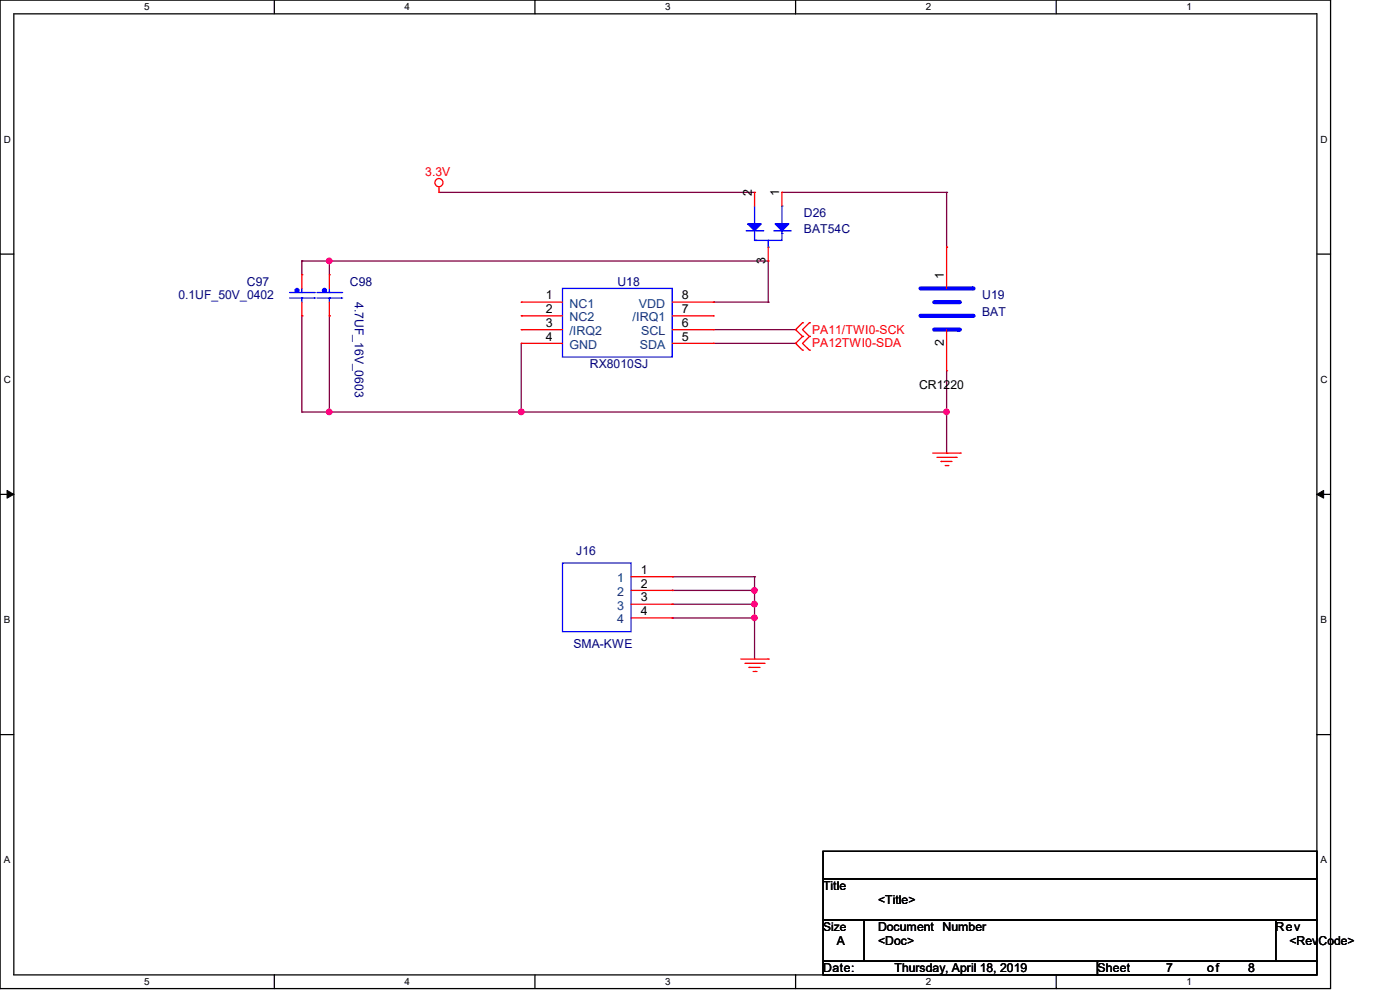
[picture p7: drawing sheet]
<svg xmlns="http://www.w3.org/2000/svg" width="420mm" height="297mm" viewBox="0 0 420 297" stroke-linecap="round" stroke-linejoin="round" font-family="sans-serif">
<path d="M0 0h399.2v296.3h-399.2zM4.1 4.1h391v288.1h-391z" fill="none" stroke="#000" stroke-width=".38"/>
<g fill="#fff">
<path d="M43.2 .5h1.6v3.2h-1.6z"/>
<path d="M43.2 292.6h1.6v3.3h-1.6z"/>
</g>
<path d="M82.3 0v4.1M82.3 292.2v4.1" fill="none" stroke="#000" stroke-width=".38"/>
<g fill="#fff">
<path d="M121.4 .5h1.6v3.2h-1.6z"/>
<path d="M121.4 292.6h1.6v3.3h-1.6z"/>
</g>
<path d="M160.5 0v4.1M160.5 292.2v4.1" fill="none" stroke="#000" stroke-width=".38"/>
<g fill="#fff">
<path d="M199.6 .5h1.6v3.2h-1.6z"/>
<path d="M199.6 292.6h1.6v3.3h-1.6z"/>
</g>
<path d="M238.7 0v4.1M238.7 292.2v4.1" fill="none" stroke="#000" stroke-width=".38"/>
<g fill="#fff">
<path d="M277.7 .5h1.7v3.2h-1.7z"/>
<path d="M277.7 292.6h1.7v3.3h-1.7z"/>
</g>
<path d="M316.9 0v4.1M316.9 292.2v4.1" fill="none" stroke="#000" stroke-width=".38"/>
<g fill="#fff">
<path d="M355.9 .5h1.6v3.2h-1.6z"/>
<path d="M355.9 292.6h1.6v3.3h-1.6z"/>
<path d="M1.1 40.1h2.1v3.3h-2.1z"/>
<path d="M396.1 40.1h2.1v3.3h-2.1z"/>
<path d="M1.1 112.1h2.1v3.3h-2.1z"/>
<path d="M396.1 112.1h2.1v3.3h-2.1z"/>
</g>
<path d="M0 76.2h4.1M395.1 76.2h4.1" fill="none" stroke="#000" stroke-width=".38"/>
<g fill="#fff">
<path d="M1.1 184.1h1.9v3.3h-1.9z"/>
<path d="M396.1 184.1h2v3.3h-2z"/>
</g>
<path d="M0 148.2h4.1M395.1 148.2h4.1" fill="none" stroke="#000" stroke-width=".38"/>
<path d="M2.1 147l2 1.2-2 1.1zM395.1 148.2l2-1.2v2.3z" fill="#000" stroke="#000" stroke-width=".3"/>
<g fill="#fff">
<path d="M1.1 256.2h1.9v3.2h-1.9z"/>
<path d="M396.1 256.2h2v3.2h-2z"/>
</g>
<path d="M0 220.2h4.1M395.1 220.2h4.1" fill="none" stroke="#000" stroke-width=".38"/>
<path d="M201.7 172.8h24.7" fill="none" stroke="#800040" stroke-width=".38"/>
<circle cx="201.7" cy="172.8" r=".19" fill="#800040"/>
<path d="M226.4 172.8v4.2" fill="none" stroke="#800040" stroke-width=".38"/>
<circle cx="226.4" cy="172.8" r=".19" fill="#800040"/>
<path d="M201.7 177h24.7" fill="none" stroke="#800040" stroke-width=".38"/>
<circle cx="201.7" cy="177" r=".19" fill="#800040"/>
<circle cx="226.3" cy="177" r=".8" fill="#f0f" stroke="#f0f" stroke-width=".38"/>
<path d="M226.4 177v4.1" fill="none" stroke="#800040" stroke-width=".38"/>
<circle cx="226.4" cy="177" r=".19" fill="#800040"/>
<path d="M201.7 181.1h24.7" fill="none" stroke="#800040" stroke-width=".38"/>
<circle cx="201.7" cy="181.1" r=".19" fill="#800040"/>
<circle cx="226.3" cy="181.1" r=".8" fill="#f0f" stroke="#f0f" stroke-width=".38"/>
<path d="M226.4 181.1v4.1" fill="none" stroke="#800040" stroke-width=".38"/>
<circle cx="226.4" cy="181.1" r=".19" fill="#800040"/>
<path d="M201.7 185.2h24.7" fill="none" stroke="#800040" stroke-width=".38"/>
<circle cx="201.7" cy="185.2" r=".19" fill="#800040"/>
<circle cx="226.3" cy="185.2" r=".8" fill="#f0f" stroke="#f0f" stroke-width=".38"/>
<path d="M226.4 185.2v12.3" fill="none" stroke="#800040" stroke-width=".38"/>
<circle cx="226.4" cy="185.2" r=".19" fill="#800040"/>
<path d="M230.5 78.2v12.4" fill="none" stroke="#800040" stroke-width=".38"/>
<circle cx="230.5" cy="90.6" r=".19" fill="#800040"/>
<path d="M214 90.6h16.5" fill="none" stroke="#800040" stroke-width=".38"/>
<circle cx="214" cy="90.6" r=".19" fill="#800040"/>
<path d="M131.7 57.7h94.7" fill="none" stroke="#800040" stroke-width=".38"/>
<circle cx="131.7" cy="57.7" r=".19" fill="#800040"/>
<path d="M234.6 57.7h49.4" fill="none" stroke="#800040" stroke-width=".38"/>
<circle cx="284" cy="57.7" r=".19" fill="#800040"/>
<path d="M284 57.7v16.4" fill="none" stroke="#800040" stroke-width=".38"/>
<circle cx="284" cy="74.1" r=".19" fill="#800040"/>
<path d="M284 111.1v12.4" fill="none" stroke="#800040" stroke-width=".38"/>
<circle cx="284" cy="123.5" r=".19" fill="#800040"/>
<path d="M214 98.8h24.7" fill="none" stroke="#800040" stroke-width=".38"/>
<circle cx="238.7" cy="98.8" r=".19" fill="#800040"/>
<path d="M214 102.9h24.7" fill="none" stroke="#800040" stroke-width=".38"/>
<circle cx="238.7" cy="102.9" r=".19" fill="#800040"/>
<path d="M156.4 102.9v20.6" fill="none" stroke="#800040" stroke-width=".38"/>
<circle cx="156.4" cy="123.5" r=".19" fill="#800040"/>
<path d="M156.4 123.5h127.6" fill="none" stroke="#800040" stroke-width=".38"/>
<circle cx="156.4" cy="123.5" r=".19" fill="#800040"/>
<g fill="#f0f" stroke="#f0f" stroke-width=".38">
<circle cx="283.9" cy="123.4" r=".8"/>
<circle cx="156.4" cy="123.4" r=".8"/>
</g>
<path d="M284 123.5v12.3" fill="none" stroke="#800040" stroke-width=".38"/>
<circle cx="284" cy="135.8" r=".19" fill="#800040"/>
<path d="M90.6 94.7v28.8" fill="none" stroke="#800040" stroke-width=".38"/>
<circle cx="90.6" cy="94.7" r=".19" fill="#800040"/>
<path d="M90.6 123.5h8.2" fill="none" stroke="#800040" stroke-width=".38"/>
<circle cx="90.6" cy="123.5" r=".19" fill="#800040"/>
<path d="M90.6 78.2h8.2" fill="none" stroke="#800040" stroke-width=".38"/>
<circle cx="90.6" cy="78.2" r=".19" fill="#800040"/>
<path d="M90.6 78.2v4.1" fill="none" stroke="#800040" stroke-width=".38"/>
<circle cx="90.6" cy="78.2" r=".19" fill="#800040"/>
<path d="M98.8 78.2v4.1" fill="none" stroke="#800040" stroke-width=".38"/>
<circle cx="98.8" cy="78.2" r=".19" fill="#800040"/>
<path d="M98.8 78.2h131.7" fill="none" stroke="#800040" stroke-width=".38"/>
<circle cx="98.8" cy="78.2" r=".19" fill="#800040"/>
<circle cx="98.8" cy="78.2" r=".8" fill="#f0f" stroke="#f0f" stroke-width=".38"/>
<path d="M98.8 94.7v28.8" fill="none" stroke="#800040" stroke-width=".38"/>
<circle cx="98.8" cy="94.7" r=".19" fill="#800040"/>
<path d="M98.8 123.5h57.6" fill="none" stroke="#800040" stroke-width=".38"/>
<circle cx="98.8" cy="123.5" r=".19" fill="#800040"/>
<circle cx="98.8" cy="123.4" r=".8" fill="#f0f" stroke="#f0f" stroke-width=".38"/>
<path d="M222.2 197.5h8.3" fill="none" stroke="#f00" stroke-width=".38"/>
<circle cx="230.5" cy="197.5" r=".19" fill="#f00"/>
<path d="M223.5 198.8h5.7" fill="none" stroke="#f00" stroke-width=".38"/>
<circle cx="229.2" cy="198.8" r=".19" fill="#f00"/>
<path d="M224.7 200h3.3" fill="none" stroke="#f00" stroke-width=".38"/>
<circle cx="224.7" cy="200" r=".19" fill="#f00"/>
<path d="M225.9 201.3h.9" fill="none" stroke="#f00" stroke-width=".38"/>
<circle cx="226.8" cy="201.3" r=".19" fill="#f00"/>
<path d="M279.8 135.8h8.3" fill="none" stroke="#f00" stroke-width=".38"/>
<circle cx="288.1" cy="135.8" r=".19" fill="#f00"/>
<path d="M281.1 137.1h5.8" fill="none" stroke="#f00" stroke-width=".38"/>
<circle cx="286.9" cy="137.1" r=".19" fill="#f00"/>
<path d="M282.3 138.3h3.3" fill="none" stroke="#f00" stroke-width=".38"/>
<circle cx="282.3" cy="138.3" r=".19" fill="#f00"/>
<path d="M283.5 139.5h.9" fill="none" stroke="#f00" stroke-width=".38"/>
<circle cx="284.4" cy="139.5" r=".19" fill="#f00"/>
<path d="M131.7 56v1.7" fill="none" stroke="#f00" stroke-width=".38"/>
<circle cx="131.7" cy="57.7" r=".19" fill="#f00"/>
<g fill="none" stroke="#f00" stroke-width=".38">
<path d="M240.7 96.7l-2 2.1"/>
<circle cx="131.7" cy="54.7" r="1.22"/>
</g>
<circle cx="240.7" cy="96.7" r=".19" fill="#f00"/>
<path d="M238.7 98.8l2 2" fill="none" stroke="#f00" stroke-width=".38"/>
<circle cx="240.7" cy="100.8" r=".19" fill="#f00"/>
<path d="M240.7 98.8l2.1 2" fill="none" stroke="#f00" stroke-width=".38"/>
<circle cx="242.8" cy="100.8" r=".19" fill="#f00"/>
<path d="M242.8 96.7l-2.1 2.1" fill="none" stroke="#f00" stroke-width=".38"/>
<circle cx="242.8" cy="96.7" r=".19" fill="#f00"/>
<path d="M240.7 100.8l-2 2.1" fill="none" stroke="#f00" stroke-width=".38"/>
<circle cx="240.7" cy="100.8" r=".19" fill="#f00"/>
<path d="M238.7 102.9l2 2" fill="none" stroke="#f00" stroke-width=".38"/>
<circle cx="240.7" cy="104.9" r=".19" fill="#f00"/>
<path d="M240.7 102.9l2.1 2" fill="none" stroke="#f00" stroke-width=".38"/>
<circle cx="242.8" cy="104.9" r=".19" fill="#f00"/>
<path d="M242.8 100.8l-2.1 2.1" fill="none" stroke="#f00" stroke-width=".38"/>
<circle cx="242.8" cy="100.8" r=".19" fill="#f00"/>
<path d="M246.9 255.1h148.2v8.3h-148.2zM246.9 263.4h148.2v12.3h-148.2zM246.9 275.7h12.3v12.4h-12.3zM259.2 275.7h123.5v12.4h-123.5zM382.7 275.7h12.4v12.4h-12.4zM246.9 288.1h82.3v4.1h-82.3zM329.2 288.1h65.9v4.1h-65.9z" fill="none" stroke="#000" stroke-width=".38"/>
<path d="M86.9 89.3h7.4" fill="none" stroke="#00f" stroke-width=".38"/>
<circle cx="94.3" cy="89.3" r=".19" fill="#00f"/>
<path d="M86.9 87.7h7.4" fill="none" stroke="#00f" stroke-width=".38"/>
<circle cx="94.3" cy="87.7" r=".19" fill="#00f"/>
<path d="M90.6 89.3v1.3" fill="none" stroke="#00f" stroke-width=".38"/>
<circle cx="90.6" cy="89.3" r=".19" fill="#00f"/>
<circle cx="89.1" cy="87" r=".59" fill="#00f" stroke="#00f" stroke-width=".38"/>
<path d="M90.6 86.4v1.3" fill="none" stroke="#00f" stroke-width=".38"/>
<circle cx="90.6" cy="87.7" r=".19" fill="#00f"/>
<path d="M90.6 82.3v4.1" fill="none" stroke="#f00" stroke-width=".38"/>
<circle cx="90.6" cy="82.3" r=".19" fill="#f00"/>
<path d="M90.6 90.6v4.1" fill="none" stroke="#f00" stroke-width=".38"/>
<circle cx="90.6" cy="94.7" r=".19" fill="#f00"/>
<path d="M276.1 86.4h15.7" fill="none" stroke="#00f" stroke-width="1.2"/>
<circle cx="291.8" cy="86.4" r=".61" fill="#00f"/>
<path d="M276.1 94.7h15.7" fill="none" stroke="#00f" stroke-width="1.2"/>
<circle cx="291.8" cy="94.7" r=".61" fill="#00f"/>
<path d="M280.2 90.6h7.5" fill="none" stroke="#00f" stroke-width="1.2"/>
<circle cx="287.7" cy="90.6" r=".61" fill="#00f"/>
<path d="M280.2 98.8h7.5" fill="none" stroke="#00f" stroke-width="1.2"/>
<circle cx="287.7" cy="98.8" r=".61" fill="#00f"/>
<path d="M284 74.1v12.3" fill="none" stroke="#f00" stroke-width=".38"/>
<circle cx="284" cy="74.1" r=".19" fill="#f00"/>
<path d="M284 98.8v12.3" fill="none" stroke="#f00" stroke-width=".38"/>
<circle cx="284" cy="111.1" r=".19" fill="#f00"/>
<path d="M168.7 168.7h20.6v20.6h-20.6z" fill="none" stroke="#00f" stroke-width=".38"/>
<path d="M189.3 172.8h12.4" fill="none" stroke="#f00" stroke-width=".38"/>
<circle cx="201.7" cy="172.8" r=".19" fill="#f00"/>
<path d="M189.3 177h12.4" fill="none" stroke="#f00" stroke-width=".38"/>
<circle cx="201.7" cy="177" r=".19" fill="#f00"/>
<path d="M189.3 181.1h12.4" fill="none" stroke="#f00" stroke-width=".38"/>
<circle cx="201.7" cy="181.1" r=".19" fill="#f00"/>
<path d="M189.3 185.2h12.4" fill="none" stroke="#f00" stroke-width=".38"/>
<circle cx="201.7" cy="185.2" r=".19" fill="#f00"/>
<path d="M168.7 86.4h33v20.6h-33z" fill="none" stroke="#00f" stroke-width=".38"/>
<path d="M156.4 90.6h12.3" fill="none" stroke="#f00" stroke-width=".38"/>
<circle cx="156.4" cy="90.6" r=".19" fill="#f00"/>
<path d="M156.4 94.7h12.3" fill="none" stroke="#f00" stroke-width=".38"/>
<circle cx="156.4" cy="94.7" r=".19" fill="#f00"/>
<path d="M156.4 98.8h12.3" fill="none" stroke="#f00" stroke-width=".38"/>
<circle cx="156.4" cy="98.8" r=".19" fill="#f00"/>
<path d="M156.4 102.9h12.3" fill="none" stroke="#f00" stroke-width=".38"/>
<circle cx="156.4" cy="102.9" r=".19" fill="#f00"/>
<path d="M201.7 102.9h12.3" fill="none" stroke="#f00" stroke-width=".38"/>
<circle cx="214" cy="102.9" r=".19" fill="#f00"/>
<path d="M201.7 98.8h12.3" fill="none" stroke="#f00" stroke-width=".38"/>
<circle cx="214" cy="98.8" r=".19" fill="#f00"/>
<path d="M201.7 94.7h12.3" fill="none" stroke="#f00" stroke-width=".38"/>
<circle cx="214" cy="94.7" r=".19" fill="#f00"/>
<path d="M201.7 90.6h12.3" fill="none" stroke="#f00" stroke-width=".38"/>
<circle cx="214" cy="90.6" r=".19" fill="#f00"/>
<path d="M95.1 89.3h7.4" fill="none" stroke="#00f" stroke-width=".38"/>
<circle cx="102.5" cy="89.3" r=".19" fill="#00f"/>
<path d="M95.1 87.7h7.4" fill="none" stroke="#00f" stroke-width=".38"/>
<circle cx="102.5" cy="87.7" r=".19" fill="#00f"/>
<path d="M98.8 89.3v1.3" fill="none" stroke="#00f" stroke-width=".38"/>
<circle cx="98.8" cy="89.3" r=".19" fill="#00f"/>
<circle cx="97.3" cy="87" r=".59" fill="#00f" stroke="#00f" stroke-width=".38"/>
<path d="M98.8 86.4v1.3" fill="none" stroke="#00f" stroke-width=".38"/>
<circle cx="98.8" cy="87.7" r=".19" fill="#00f"/>
<path d="M98.8 82.3v4.1" fill="none" stroke="#f00" stroke-width=".38"/>
<circle cx="98.8" cy="82.3" r=".19" fill="#f00"/>
<path d="M98.8 90.6v4.1" fill="none" stroke="#f00" stroke-width=".38"/>
<circle cx="98.8" cy="94.7" r=".19" fill="#f00"/>
<path d="M230.5 72.1h4.1" fill="none" stroke="#00f" stroke-width=".38"/>
<circle cx="230.5" cy="72.1" r=".19" fill="#00f"/>
<path d="M232.5 67.1h4.1l-2 2.1z" fill-rule="evenodd" fill="#00f" stroke="#00f" stroke-width=".38"/>
<path d="M234.6 61.8v8.2" fill="none" stroke="#00f" stroke-width=".38"/>
<circle cx="234.6" cy="61.8" r=".19" fill="#00f"/>
<path d="M232.1 69.2h5" fill="none" stroke="#00f" stroke-width=".38"/>
<circle cx="237.1" cy="69.2" r=".19" fill="#00f"/>
<path d="M234.6 70v2.1" fill="none" stroke="#00f" stroke-width=".38"/>
<circle cx="234.6" cy="70" r=".19" fill="#00f"/>
<path d="M224.3 67.1h4.1l-2 2.1z" fill-rule="evenodd" fill="#00f" stroke="#00f" stroke-width=".38"/>
<path d="M223.9 69.2h4.9" fill="none" stroke="#00f" stroke-width=".38"/>
<circle cx="228.8" cy="69.2" r=".19" fill="#00f"/>
<path d="M226.4 61.8v5.3" fill="none" stroke="#00f" stroke-width=".38"/>
<circle cx="226.4" cy="67.1" r=".19" fill="#00f"/>
<path d="M230.5 72.1v2" fill="none" stroke="#00f" stroke-width=".38"/>
<circle cx="230.5" cy="74.1" r=".19" fill="#00f"/>
<path d="M226.8 72.1h3.7" fill="none" stroke="#00f" stroke-width=".38"/>
<circle cx="226.8" cy="72.1" r=".19" fill="#00f"/>
<path d="M226.4 69.2v2.9" fill="none" stroke="#00f" stroke-width=".38"/>
<circle cx="226.4" cy="72.1" r=".19" fill="#00f"/>
<path d="M226.4 72.1h.4" fill="none" stroke="#00f" stroke-width=".38"/>
<circle cx="226.4" cy="72.1" r=".19" fill="#00f"/>
<path d="M230.5 74.1v4.1" fill="none" stroke="#f00" stroke-width=".38"/>
<circle cx="230.5" cy="78.2" r=".19" fill="#f00"/>
<path d="M234.6 57.7v4.1" fill="none" stroke="#f00" stroke-width=".38"/>
<circle cx="234.6" cy="57.7" r=".19" fill="#f00"/>
<path d="M226.4 57.7v4.1" fill="none" stroke="#f00" stroke-width=".38"/>
<circle cx="226.4" cy="57.7" r=".19" fill="#f00"/>
<g fill="#f0f" stroke="#f0f" stroke-width=".38">
<circle cx="226.3" cy="177" r=".8"/>
<circle cx="226.3" cy="181.1" r=".8"/>
<circle cx="226.3" cy="185.2" r=".8"/>
<circle cx="283.9" cy="123.4" r=".8"/>
<circle cx="156.4" cy="123.4" r=".8"/>
<circle cx="98.8" cy="78.2" r=".8"/>
<circle cx="98.8" cy="123.4" r=".8"/>
</g>
<g font-size="3.7" fill="#f00">
<text x="127.6" y="52.7">3.3V</text>
<text x="243.6" y="100">PA11/TWI0-SCK</text>
<text x="243.6" y="104.1">PA12TWI0-SDA</text>
</g>
<g font-size="3.7">
<text x="225.5" y="58.9" transform="rotate(-90 225.5 58.9)">2</text>
<text x="233.7" y="58.9" transform="rotate(-90 233.7 58.9)">1</text>
<text x="229.6" y="79" transform="rotate(-90 229.6 79)">3</text>
<text x="283.1" y="83.6" transform="rotate(-90 283.1 83.6)">1</text>
<text x="163.8" y="89.7">1</text>
<text x="204.6" y="89.7">8</text>
<text x="163.8" y="93.8">2</text>
<text x="204.6" y="93.8">7</text>
<text x="163.8" y="98">3</text>
<text x="204.6" y="98">6</text>
<text x="163.8" y="102.1">4</text>
<text x="204.6" y="102.1">5</text>
<text x="283.1" y="103.8" transform="rotate(-90 283.1 103.8)">2</text>
<text x="275.7" y="116.5">CR1220</text>
<text x="192.2" y="172">1</text>
<text x="192.2" y="176.1">2</text>
<text x="192.2" y="180.3">3</text>
<text x="192.2" y="184.4">4</text>
<text x="246.9" y="266.7">Title</text>
<text x="263.4" y="270.8">&lt;Title&gt;</text>
<text x="263.4" y="279">Document Number</text>
<text x="382.7" y="279">Rev</text>
<text x="251" y="283.1">A</text>
<text x="263.4" y="283.1">&lt;Doc&gt;</text>
<text x="386.8" y="283.1">&lt;RevCode&gt;</text>
<text x="246.9" y="291.4">Date:</text>
<text x="268.3" y="291.4">Thursday, April 18, 2019</text>
<text x="329.2" y="291.4">Sheet</text>
<text x="349.8" y="291.4">7</text>
<text x="362.1" y="291.4">of</text>
<text x="374.5" y="291.4">8</text>
</g>
<g font-size="3.7" fill="#000080">
<text x="241.2" y="65.1">D26</text>
<text x="241.2" y="70">BAT54C</text>
<text x="53.5" y="89.7">0.1UF_50V_0402</text>
<text x="74.1" y="85.6">C97</text>
<text x="104.9" y="85.6">C98</text>
<text x="185.2" y="85.6">U18</text>
<text x="294.6" y="89.7">U19</text>
<text x="106.5" y="90.6" transform="rotate(90 106.5 90.6)">4.7UF_16V_0603</text>
<text x="294.6" y="94.7">BAT</text>
<text x="177" y="110.3">RX8010SJ</text>
<text x="172.8" y="166.3">J16</text>
<text x="172" y="194.3">SMA-KWE</text>
</g>
<g font-size="3.7" fill="#004080">
<text x="170.8" y="92.2">NC1</text>
<text x="191.7" y="92.2">VDD</text>
<text x="170.8" y="96.3">NC2</text>
<text x="170.8" y="100.5">/IRQ2</text>
<text x="189.8" y="96.3">/IRQ1</text>
<text x="192.3" y="100.5">SCL</text>
<text x="170.8" y="104.6">GND</text>
<text x="191.9" y="104.6">SDA</text>
<text x="185.2" y="174.5">1</text>
<text x="185.2" y="178.6">2</text>
<text x="185.2" y="182.8">3</text>
<text x="185.2" y="186.9">4</text>
</g>
<text font-size="3.6" x="246.9" y="279">Size</text>
<g font-size="3">
<text x="43.2" y="3.1">5</text>
<text x="121.4" y="3.1">4</text>
<text x="199.6" y="3.1">3</text>
<text x="277.7" y="3.1">2</text>
<text x="355.9" y="3.1">1</text>
<text x="1.1" y="42.8">D</text>
<text x="396.1" y="42.8">D</text>
<text x="1.1" y="114.8">C</text>
<text x="396.1" y="114.8">C</text>
<text x="1.1" y="186.8">B</text>
<text x="396.1" y="186.8">B</text>
<text x="1.1" y="258.8">A</text>
<text x="396.1" y="258.8">A</text>
<text x="43.2" y="295.2">5</text>
<text x="121.4" y="295.2">4</text>
<text x="199.6" y="295.2">3</text>
<text x="277.7" y="295.2">2</text>
<text x="355.9" y="295.2">1</text>
</g>
</svg>
